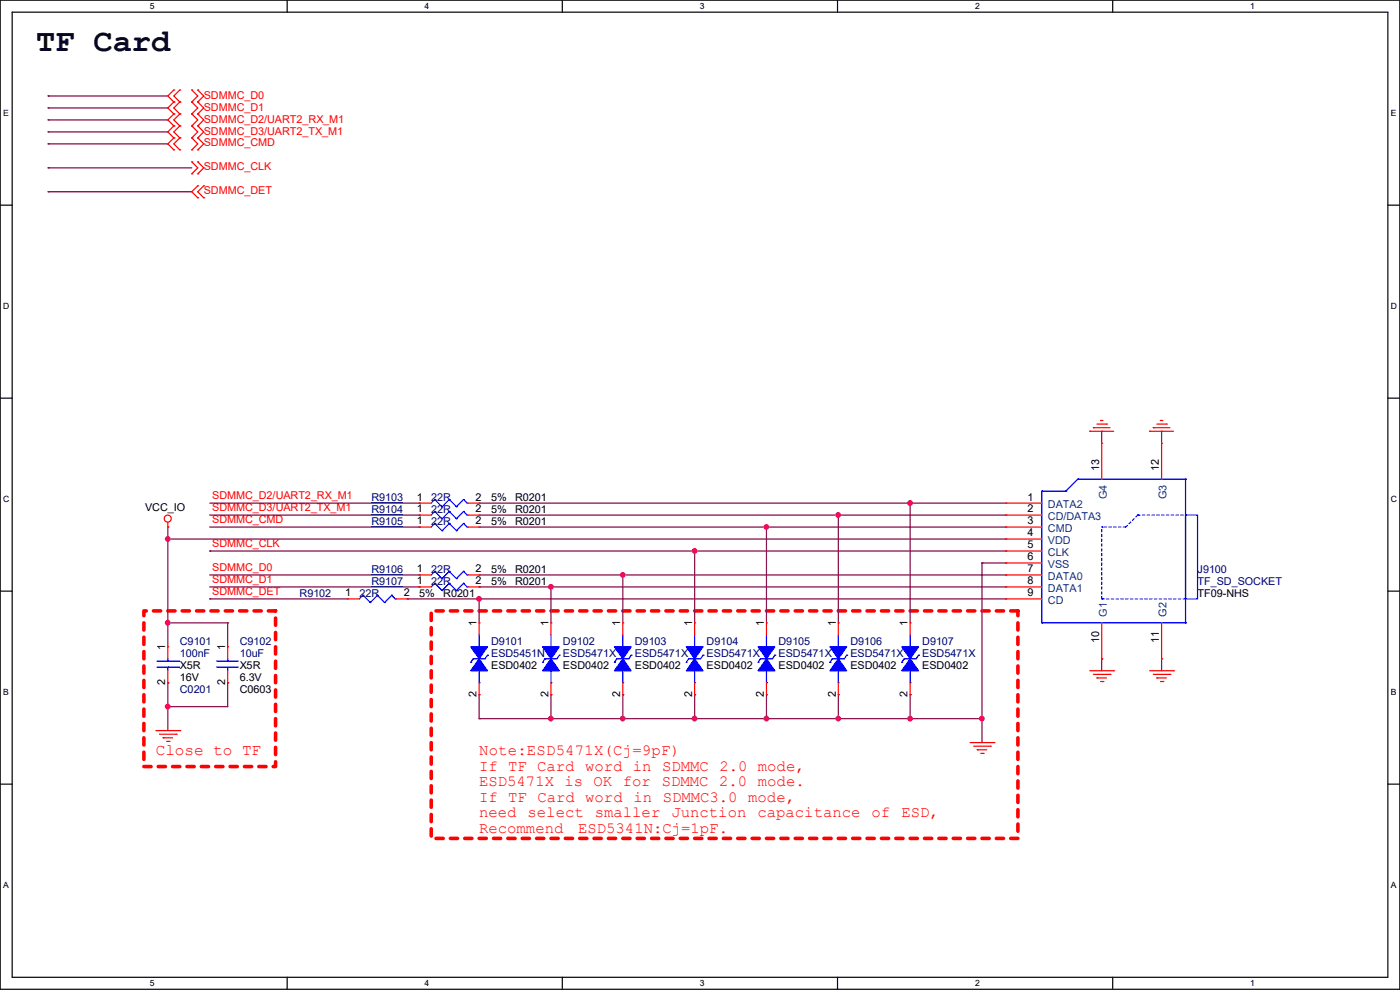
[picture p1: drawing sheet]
<svg xmlns="http://www.w3.org/2000/svg" width="297mm" height="210mm" viewBox="0 0 297 210" stroke-linecap="round" stroke-linejoin="round" font-family="sans-serif">
<path d="M0 0h297v209.8h-297zM2.6 2.6h291.8v204.7h-291.8z" fill="none" stroke="#000" stroke-width=".25"/>
<g fill="#fff">
<path d="M31.7 .3h1v2h-1z"/>
<path d="M31.7 207.6h1v1.9h-1z"/>
</g>
<path d="M60.9 0v2.6M60.9 207.3v2.5" fill="none" stroke="#000" stroke-width=".25"/>
<g fill="#fff">
<path d="M90.1 .3h1v2h-1z"/>
<path d="M90.1 207.6h1v1.9h-1z"/>
</g>
<path d="M119.3 0v2.6M119.3 207.3v2.5" fill="none" stroke="#000" stroke-width=".25"/>
<g fill="#fff">
<path d="M148.5 .3h.9v2h-.9z"/>
<path d="M148.5 207.6h.9v1.9h-.9z"/>
</g>
<path d="M177.7 0v2.6M177.7 207.3v2.5" fill="none" stroke="#000" stroke-width=".25"/>
<g fill="#fff">
<path d="M206.8 .3h1v2h-1z"/>
<path d="M206.8 207.6h1v1.9h-1z"/>
</g>
<path d="M236.1 0v2.6M236.1 207.3v2.5" fill="none" stroke="#000" stroke-width=".25"/>
<g fill="#fff">
<path d="M265.2 .3h1v2h-1z"/>
<path d="M265.2 207.6h1v1.9h-1z"/>
<path d="M.7 23h1.2v2h-1.2z"/>
<path d="M295.1 23h1.1v2h-1.1z"/>
<path d="M.7 64h1.2v2h-1.2z"/>
<path d="M295.1 64h1.2v2h-1.2z"/>
</g>
<path d="M0 43.5h2.6M294.4 43.5h2.6" fill="none" stroke="#000" stroke-width=".25"/>
<g fill="#fff">
<path d="M.7 104.9h1.2v2h-1.2z"/>
<path d="M295.1 104.9h1.2v2h-1.2z"/>
</g>
<path d="M0 84.5h2.6M294.4 84.5h2.6" fill="none" stroke="#000" stroke-width=".25"/>
<g fill="#fff">
<path d="M.7 145.8h1.2v2h-1.2z"/>
<path d="M295.1 145.8h1.1v2h-1.1z"/>
</g>
<path d="M0 125.4h2.6M294.4 125.4h2.6" fill="none" stroke="#000" stroke-width=".25"/>
<g fill="#fff">
<path d="M.7 186.8h1.2v2h-1.2z"/>
<path d="M295.1 186.8h1.1v2h-1.1z"/>
</g>
<path d="M0 166.3h2.6M294.4 166.3h2.6" fill="none" stroke="#000" stroke-width=".25"/>
<path d="M30.5 129.6h28v33h-28zM91.5 129.6h124.4v48.2h-124.4z" fill="none" stroke="#f00" stroke-width=".76" stroke-dasharray="1.5 1.5"/>
<g fill="none" stroke="#800040" stroke-width=".25">
<path d="M10.2 35.6h.1M10.2 20.4h.1M10.2 22.9h.1M10.2 25.4h.1M10.2 28h.1M10.2 30.5h.1M10.2 35.6h30.5M10.2 20.4h25.4M10.2 22.9h25.4M10.2 25.4h25.4M10.2 28h25.4M10.2 30.5h25.4"/>
<path d="M10.2 40.7h.1M10.2 40.7h30.5M233.7 91.5h.1M233.7 91.5v2.5M246.4 91.5h.1M246.4 91.5v2.5M35.6 114.3h.1M35.6 111.8h.1M35.6 114.3h177.8M35.6 111.8v25.4M44.5 116.9h.1M44.5 111.8h44.4"/>
<path d="M44.5 116.9h168.9M44.5 109.3h44.4M44.5 106.7h44.4M88.9 111.8h.1M88.9 109.3h.1M88.9 106.7h.1M101.6 111.8h111.8M101.6 109.3h111.8M101.6 106.7h111.8M147.4 116.9h.1M147.4 116.9v15.2M162.6 111.8h.1"/>
<path d="M162.6 111.8v20.3M177.8 109.3h.1M177.8 109.3v22.8M193.1 106.7h.1M193.1 106.7v25.4M208.3 119.4h.1M208.3 119.4v38.1M208.3 119.4h5.1M35.6 132.1h.1M35.6 132.1h12.7M44.5 127h.1M44.5 124.5h44.4"/>
<path d="M44.5 127h29.2M44.5 122h44.4M48.3 132.1h.1M48.3 132.1v5.1M86.4 127h.1M86.4 127h127M88.9 124.5h.1M88.9 122h.1M101.6 127h.1M101.6 124.5h.1M101.6 124.5h111.8M101.6 127v5.1"/>
<path d="M101.6 122h111.8M116.9 124.5h.1M116.9 124.5v7.6M132.1 122h.1M132.1 122v10.1M233.7 139.7h.1M233.7 139.7v2.6M246.4 139.7h.1M246.4 139.7v2.6M35.6 149.9h.1M35.6 144.8h.1M35.6 144.8v10.2"/>
<path d="M48.3 144.8h.1M48.3 144.8v5.1h-12.7M101.6 152.4h.1M101.6 147.4h.1M101.6 152.4h106.7M101.6 147.4v5M116.9 152.4h.1M116.9 147.4h.1M116.9 147.4v5M132.1 152.4h.1M132.1 147.4h.1M132.1 147.4v5"/>
<path d="M147.4 152.4h.1M147.4 147.4h.1M147.4 147.4v5M162.6 152.4h.1M162.6 147.4h.1M162.6 147.4v5M177.8 147.4h.1M177.8 152.4h.1M177.8 147.4v5M193.1 147.4h.1M193.1 152.4h.1M193.1 147.4v5"/>
<path d="M208.3 152.4h.1"/>
</g>
<g fill="#f0f" stroke="#f0f" stroke-width=".25">
<circle cx="35.6" cy="114.3" r=".49"/>
<circle cx="162.6" cy="152.4" r=".49"/>
<circle cx="147.3" cy="152.4" r=".49"/>
<circle cx="193.1" cy="152.4" r=".49"/>
<circle cx="177.8" cy="152.4" r=".49"/>
<circle cx="116.9" cy="124.5" r=".49"/>
<circle cx="116.9" cy="152.4" r=".49"/>
<circle cx="132.1" cy="152.4" r=".49"/>
<circle cx="35.6" cy="149.9" r=".49"/>
<circle cx="35.6" cy="132.1" r=".49"/>
<circle cx="208.3" cy="152.4" r=".49"/>
<circle cx="147.3" cy="116.9" r=".49"/>
<circle cx="132.1" cy="121.9" r=".49"/>
<circle cx="101.6" cy="127" r=".49"/>
<circle cx="193.1" cy="106.7" r=".49"/>
<circle cx="177.8" cy="109.2" r=".49"/>
<circle cx="162.6" cy="111.8" r=".49"/>
</g>
<g fill="none" stroke="#f00" stroke-width=".25">
<path d="M36.9 19.1h.1M36.9 19.1l-1.3 1.3 1.3 1.2M38.1 19.1h.1M38.1 19.1l-1.2 1.3 1.2 1.2M40.7 19.1h.1M40.7 19.1l1.3 1.3-1.3 1.2M42 19.1h.1M42 19.1l1.2 1.3-1.2 1.2M36.9 21.6h.1M36.9 24.2h.1M36.9 26.7h.1M36.9 29.3h.1"/>
<path d="M36.9 31.8h.1M36.9 26.7l-1.3 1.3 1.3 1.3M36.9 21.6l-1.3 1.3 1.3 1.3M36.9 29.3l-1.3 1.2 1.3 1.3M36.9 24.2l-1.3 1.2 1.3 1.3M38.1 21.6h.1M38.1 24.2h.1M38.1 26.7h.1M38.1 29.3h.1M38.1 31.8h.1M38.1 29.3l-1.2 1.2 1.2 1.3M38.1 24.2l-1.2 1.2 1.2 1.3"/>
<path d="M38.1 21.6l-1.2 1.3 1.2 1.3M38.1 26.7l-1.2 1.3 1.2 1.3M40.7 36.9h.1M40.7 34.3h.1M40.7 21.6h.1M40.7 24.2h.1M40.7 26.7h.1M40.7 29.3h.1M40.7 31.8h.1M40.7 34.3l1.3 1.3-1.3 1.3M40.7 24.2l1.3 1.2-1.3 1.3M40.7 26.7l1.3 1.3-1.3 1.3"/>
<path d="M40.7 21.6l1.3 1.3-1.3 1.3M40.7 29.3l1.3 1.2-1.3 1.3M42 36.9h.1M42 34.3h.1M42 21.6h.1M42 24.2h.1M42 26.7h.1M42 29.3h.1M42 31.8h.1M42 39.4h.1M42 34.3l1.2 1.3-1.2 1.3M42 26.7l1.2 1.3-1.2 1.3"/>
<path d="M42 29.3l1.2 1.2-1.2 1.3M42 21.6l1.2 1.3-1.2 1.3M42 24.2l1.2 1.2-1.2 1.3M42 39.4l-1.3 1.3 1.3 1.3M43.2 39.4h.1M43.2 39.4l-1.2 1.3 1.2 1.3M42 42h.1M43.2 42h.1M231.2 91.5h.1M231.2 91.5h5.1M231.9 90.7h.1M231.9 90.7h3.6"/>
<path d="M232.7 90h2M233.5 89.2h.1M233.5 89.2h.5M233.7 94h.1M233.7 94v7.6M234.7 90h.1M243.9 91.5h.1M243.9 91.5h5.1M244.6 90.7h.1M244.6 90.7h3.6M245.4 90h2M246.2 89.2h.1"/>
<path d="M246.2 89.2h.5M246.4 94h.1M246.4 94v7.6M247.4 90h.1M35.6 111.8h.1M35.6 110.8v1M88.9 109.3h.1M88.9 111.8h.1M88.9 106.7h.1M88.9 109.3h2.6M88.9 111.8h2.6M88.9 106.7h2.6"/>
<path d="M99.1 109.3h2.5M99.1 111.8h2.5M99.1 106.7h2.5M101.6 109.3h.1M101.6 111.8h.1M101.6 106.7h.1M213.4 109.3h.1M213.4 111.8h.1M213.4 114.3h.1M213.4 116.9h.1M213.4 119.4h.1M213.4 106.7h.1"/>
<path d="M213.4 109.3h7.6M213.4 111.8h7.6M213.4 114.3h7.6M213.4 116.9h7.6M213.4 119.4h7.6M213.4 106.7h7.6M35.6 137.2h.1M35.6 137.2v2.5M48.3 137.2h.1M48.3 137.2v2.5M73.7 127h.1M73.7 127h2.5"/>
<path d="M83.9 127h2.5M86.4 127h.1M88.9 122h.1M88.9 124.5h.1M88.9 122h2.6M88.9 124.5h2.6M99.1 122h2.5M99.1 124.5h2.5M101.6 122h.1M101.6 124.5h.1M101.6 132.1h.1M101.6 132.1v2.6"/>
<path d="M116.9 132.1h.1M116.9 132.1v2.6M132.1 132.1h.1M132.1 132.1v2.6M147.4 132.1h.1M147.4 132.1v2.6M162.6 132.1h.1M162.6 132.1v2.6M177.8 132.1h.1M177.8 132.1v2.6M193.1 132.1h.1M193.1 132.1v2.6"/>
<path d="M213.4 122h.1M213.4 124.5h.1M213.4 127h.1M213.4 122h7.6M213.4 124.5h7.6M213.4 127h7.6M233.7 139.7h.1M233.7 132.1v7.6M246.4 139.7h.1M246.4 132.1v7.6M33.1 155h5M33.8 155.7h3.6"/>
<path d="M34.6 156.5h.1M34.6 156.5h2M35.3 157.3h.6M35.6 144.8h.1M35.6 142.3v2.5M35.9 157.3h.1M37.4 155.7h.1M38.1 155h.1M48.3 144.8h.1M48.3 142.3v2.5M101.6 147.4h.1M101.6 144.8v2.6"/>
<path d="M116.9 147.4h.1M116.9 144.8v2.6M132.1 147.4h.1M132.1 144.8v2.6M147.4 147.4h.1M147.4 144.8v2.6M162.6 147.4h.1M162.6 144.8v2.6M177.8 147.4h.1M177.8 144.8v2.6M193.1 147.4h.1M193.1 144.8v2.6"/>
<path d="M205.8 157.5h5.1M206.5 158.3h3.6M207.3 159h.1M207.3 159h2M208.1 159.8h.5M208.6 159.8h.1M210.1 158.3h.1M210.9 157.5h.1M231.2 142.3h5.1M231.9 143h3.6M232.7 143.8h.1M232.7 143.8h2"/>
<path d="M233.5 144.6h.5M234 144.6h.1M235.5 143h.1M236.3 142.3h.1M243.9 142.3h5.1M244.6 143h3.6M245.4 143.8h.1M245.4 143.8h2M246.2 144.6h.5M246.7 144.6h.1M248.2 143h.1M249 142.3h.1"/>
<circle cx="35.6" cy="110" r=".74"/>
</g>
<g fill="none" stroke="#00f" stroke-width=".25">
<path d="M92.2 108.5h.1M92.2 111h.1M92.2 106h.1M92.2 108.5l-.7 .8M92.2 108.5l1.6 1.5M92.2 111l-.7 .8M92.2 111l1.6 1.6M92.2 106l-.7 .7M92.2 106l1.6 1.5M93.8 110h.1M93.8 112.6h.1M93.8 107.5h.1"/>
<path d="M95.3 108.5h.1M95.3 111h.1M95.3 106h.1M95.3 108.5l-1.5 1.5M95.3 108.5l1.5 1.5M95.3 111l-1.5 1.6M95.3 111l1.5 1.6M95.3 106l-1.5 1.5M95.3 106l1.5 1.5M96.8 110h.1M96.8 112.6h.1M96.8 107.5h.1"/>
<path d="M98.3 108.5h.1M98.3 111h.1M98.3 106h.1M98.3 108.5l-1.5 1.5M98.3 108.5l.8 .8M98.3 111l-1.5 1.6M98.3 111l.8 .8M98.3 106l-1.5 1.5M98.3 106l.8 .7M99.1 109.3h.1M99.1 111.8h.1M99.1 106.7h.1"/>
<path d="M221 104.2h.1M221 104.2v27.9M221 104.2h5.1M226.1 104.2h.1M228.6 101.6h.1M228.6 101.6h22.9M228.6 101.6l-2.5 2.6M251.5 109.3h2.5v17.7h-2.5zM251.5 101.6h.1M251.5 101.6v30.5M35.6 139.7v.6M48.3 139.7v.6"/>
<path d="M77 126.3h.1M77 126.3l-.8 .7M77 126.3l1.5 1.5M78.5 127.8h.1M80.1 126.3h.1M80.1 126.3l-1.6 1.5M80.1 126.3l1.5 1.5M81.6 127.8h.1M83.1 126.3h.1M83.1 126.3l-1.5 1.5M83.1 126.3l.8 .7M83.9 127h.1"/>
<path d="M92.2 121.2h.1M92.2 123.7h.1M92.2 121.2l-.7 .8M92.2 121.2l1.6 1.5M92.2 123.7l-.7 .8M92.2 123.7l1.6 1.6M93.8 122.7h.1M93.8 125.3h.1M95.3 121.2h.1M95.3 123.7h.1M95.3 121.2l-1.5 1.5M95.3 121.2l1.5 1.5"/>
<path d="M95.3 123.7l-1.5 1.6M95.3 123.7l1.5 1.6M96.8 122.7h.1M96.8 125.3h.1M98.3 121.2h.1M98.3 123.7h.1M98.3 121.2l-1.5 1.5M98.3 121.2l.8 .8M98.3 123.7l-1.5 1.6M98.3 123.7l.8 .8M99.1 122h.1M99.1 124.5h.1"/>
<path d="M100.4 139.7h.1M100.4 139.7l-.5 .8M101.6 137.2h.1M101.6 134.7v2.5M103.4 139h.1M103.4 139l-.5 .7h-2.5M115.6 139.7h.1M115.6 139.7l-.5 .8M116.9 137.2h.1M116.9 134.7v2.5M118.7 139h.1M118.7 139l-.5 .7h-2.6"/>
<path d="M130.9 139.7h.1M130.9 139.7l-.6 .8M132.1 137.2h.1M132.1 134.7v2.5M133.9 139h.1M133.9 139l-.5 .7h-2.5M146.1 139.7h.1M146.1 139.7l-.5 .8M147.4 137.2h.1M147.4 134.7v2.5M149.1 139h.1M149.1 139l-.5 .7h-2.5"/>
<path d="M161.3 139.7h.1M161.3 139.7l-.5 .8M162.6 137.2h.1M162.6 134.7v2.5M164.4 139h.1M164.4 139l-.5 .7h-2.6M176.6 139.7h.1M176.6 139.7l-.5 .8M177.8 137.2h.1M177.8 134.7v2.5M179.6 139h.1M179.6 139l-.5 .7h-2.5"/>
<path d="M191.8 139.7h.1M191.8 139.7l-.5 .8M193.1 137.2h.1M193.1 134.7v2.5M194.9 139h.1M194.9 139l-.5 .7h-2.6M221 132.1h.1M221 132.1h30.5M251.5 132.1h.1M33.3 141.5h4.6M33.3 140.3h4.6M35.6 140.3h.1"/>
<path d="M35.6 141.5h.1M35.6 141.5v.8M37.9 141.5h.1M37.9 140.3h.1M46 141.5h.1M46 140.3h.1M46 141.5h4.6M46 140.3h4.6M48.3 140.3h.1M48.3 141.5h.1M48.3 141.5v.8M99.9 140.5h.1"/>
<path d="M101.6 144.8h.1M101.6 142.3v2.5M115.1 140.5h.1M116.9 144.8h.1M116.9 142.3v2.5M130.3 140.5h.1M132.1 144.8h.1M132.1 142.3v2.5M145.6 140.5h.1M147.4 144.8h.1M147.4 142.3v2.5M160.8 140.5h.1"/>
<path d="M162.6 144.8h.1M162.6 142.3v2.5M176.1 140.5h.1M177.8 144.8h.1M177.8 142.3v2.5M191.3 140.5h.1M193.1 144.8h.1M193.1 142.3v2.5"/>
</g>
<path d="M78.8 109.1h6.7M78.8 111.7h6.7M78.8 106.6h6.7M78.8 121.8h6.7M78.8 124.4h6.7" fill="none" stroke="#000080" stroke-width=".21"/>
<g fill="#00f" stroke="#00f" stroke-width=".25">
<path d="M191.3 137.2h3.6l-1.8 2.5z" fill-rule="evenodd"/>
<path d="M193.1 139.7l1.8 2.6h-3.6z" fill-rule="evenodd"/>
<path d="M176.1 137.2h3.5l-1.8 2.5z" fill-rule="evenodd"/>
<path d="M177.8 139.7l1.8 2.6h-3.5z" fill-rule="evenodd"/>
<path d="M130.3 137.2h3.6l-1.8 2.5z" fill-rule="evenodd"/>
<path d="M132.1 139.7l1.8 2.6h-3.6z" fill-rule="evenodd"/>
<path d="M115.1 137.2h3.6l-1.8 2.5z" fill-rule="evenodd"/>
<path d="M116.9 139.7l1.8 2.6h-3.6z" fill-rule="evenodd"/>
<path d="M145.6 137.2h3.5l-1.7 2.5z" fill-rule="evenodd"/>
<path d="M147.4 139.7l1.7 2.6h-3.5z" fill-rule="evenodd"/>
<path d="M99.9 137.2h3.5l-1.8 2.5z" fill-rule="evenodd"/>
<path d="M101.6 139.7l1.8 2.6h-3.5z" fill-rule="evenodd"/>
<path d="M160.8 137.2h3.6l-1.8 2.5z" fill-rule="evenodd"/>
<path d="M162.6 139.7l1.8 2.6h-3.6z" fill-rule="evenodd"/>
</g>
<path d="M233.7 111.8h.1M238.8 111.8l2.5-2.5M238.8 111.8h-5.1M241.3 109.3h.1M241.3 109.3h10.2M251.5 109.3h.1M233.7 127h.1M233.7 127v-15.2M251.5 127h-17.8" fill="none" stroke="#00f" stroke-width=".25" stroke-dasharray=".5 .5"/>
<text font-size="6.8" x="7.7" y="10.8">TF Card</text>
<text font-size="3.4" fill="#f00" x="33.1" y="160.2">Close to TF</text>
<g font-size="3.3" fill="#f00">
<text x="101.6" y="160.1">Note:ESD5471X(Cj=9pF)</text>
<text x="101.6" y="163.4">If TF Card word in SDMMC 2.0 mode,</text>
<text x="101.6" y="166.8">ESD5471X is OK for SDMMC 2.0 mode.</text>
<text x="101.6" y="170.1">If TF Card word in SDMMC3.0 mode,</text>
<text x="101.6" y="173.4">need</text>
<text x="111.9" y="173.4">select</text>
<text x="126.2" y="173.4">smaller</text>
<text x="142.4" y="173.4">Junction</text>
<text x="160.7" y="173.4">capacitance</text>
<text x="184.9" y="173.4">of</text>
<text x="191.2" y="173.4">ESD,</text>
<text x="101.6" y="176.7">Recommend</text>
<text x="122.6" y="176.7">ESD5341N:Cj=1pF.</text>
</g>
<g font-size="2.3" fill="#f00">
<text x="43.2" y="20.9">SDMMC_D0</text>
<text x="43.2" y="23.5">SDMMC_D1</text>
<text x="43.2" y="26">SDMMC_D2/UART2_RX_M1</text>
<text x="43.2" y="28.5">SDMMC_D3/UART2_TX_M1</text>
<text x="43.2" y="31.1">SDMMC_CMD</text>
<text x="43.2" y="36.2">SDMMC_CLK</text>
<text x="43.2" y="41.2">SDMMC_DET</text>
<text x="45" y="105.8">SDMMC_D2/UART2_RX_M1</text>
<text x="45" y="110.9">SDMMC_CMD</text>
<text x="45" y="108.3">SDMMC_D3/UART2_TX_M1</text>
<text x="45" y="116">SDMMC_CLK</text>
<text x="45" y="123.6">SDMMC_D1</text>
<text x="45" y="121">SDMMC_D0</text>
<text x="45" y="126.1">SDMMC_DET</text>
</g>
<g font-size="2.3">
<text x="233.2" y="99.9" transform="rotate(-90 233.2 99.9)">13</text>
<text x="245.9" y="99.9" transform="rotate(-90 245.9 99.9)">12</text>
<text x="88.4" y="106.2">1</text>
<text x="100.9" y="106.2">2</text>
<text x="104.2" y="106.3">5%</text>
<text x="109.3" y="106.3">R0201</text>
<text x="218" y="106.2">1</text>
<text x="30.8" y="108.3">VCC_IO</text>
<text x="88.4" y="108.7">1</text>
<text x="88.4" y="111.3">1</text>
<text x="100.9" y="108.7">2</text>
<text x="100.9" y="111.3">2</text>
<text x="104.2" y="108.8">5%</text>
<text x="104.2" y="111.3">5%</text>
<text x="109.3" y="108.8">R0201</text>
<text x="109.3" y="111.3">R0201</text>
<text x="218" y="108.7">2</text>
<text x="218" y="111.3">3</text>
<text x="218" y="113.8">4</text>
<text x="218" y="116.3">5</text>
<text x="218" y="118.9">6</text>
<text x="88.4" y="121.4">1</text>
<text x="88.4" y="124">1</text>
<text x="100.9" y="121.4">2</text>
<text x="100.9" y="124">2</text>
<text x="104.2" y="121.5">5%</text>
<text x="104.2" y="124">5%</text>
<text x="109.3" y="121.5">R0201</text>
<text x="109.3" y="124">R0201</text>
<text x="218" y="121.4">7</text>
<text x="218" y="124">8</text>
<text x="73.2" y="126.5">1</text>
<text x="85.6" y="126.5">2</text>
<text x="88.9" y="126.6">5%</text>
<text x="94" y="126.6">R0201</text>
<text x="218" y="126.5">9</text>
<text x="254.1" y="126.6">TF09-NHS</text>
<text x="35.1" y="138" transform="rotate(-90 35.1 138)">1</text>
<text x="47.8" y="138" transform="rotate(-90 47.8 138)">1</text>
<text x="101.1" y="132.9" transform="rotate(-90 101.1 132.9)">1</text>
<text x="116.3" y="132.9" transform="rotate(-90 116.3 132.9)">1</text>
<text x="131.6" y="132.9" transform="rotate(-90 131.6 132.9)">1</text>
<text x="146.8" y="132.9" transform="rotate(-90 146.8 132.9)">1</text>
<text x="162.1" y="132.9" transform="rotate(-90 162.1 132.9)">1</text>
<text x="177.3" y="132.9" transform="rotate(-90 177.3 132.9)">1</text>
<text x="192.5" y="132.9" transform="rotate(-90 192.5 132.9)">1</text>
<text x="233.2" y="136.4" transform="rotate(-90 233.2 136.4)">10</text>
<text x="245.9" y="136.4" transform="rotate(-90 245.9 136.4)">11</text>
<text x="38.1" y="141.8">X5R</text>
<text x="50.8" y="141.8">X5R</text>
<text x="104.2" y="141.8">ESD0402</text>
<text x="119.4" y="141.8">ESD0402</text>
<text x="134.7" y="141.8">ESD0402</text>
<text x="149.9" y="141.8">ESD0402</text>
<text x="165.2" y="141.8">ESD0402</text>
<text x="180.4" y="141.8">ESD0402</text>
<text x="195.6" y="141.8">ESD0402</text>
<text x="35.1" y="145.3" transform="rotate(-90 35.1 145.3)">2</text>
<text x="38.1" y="144.4">16V</text>
<text x="47.8" y="145.3" transform="rotate(-90 47.8 145.3)">2</text>
<text x="50.8" y="146.9">C0603</text>
<text x="50.8" y="144.4">6.3V</text>
<text x="101.1" y="147.9" transform="rotate(-90 101.1 147.9)">2</text>
<text x="116.3" y="147.9" transform="rotate(-90 116.3 147.9)">2</text>
<text x="131.6" y="147.9" transform="rotate(-90 131.6 147.9)">2</text>
<text x="146.8" y="147.9" transform="rotate(-90 146.8 147.9)">2</text>
<text x="162.1" y="147.9" transform="rotate(-90 162.1 147.9)">2</text>
<text x="177.3" y="147.9" transform="rotate(-90 177.3 147.9)">2</text>
<text x="192.5" y="147.9" transform="rotate(-90 192.5 147.9)">2</text>
</g>
<g font-size="2.3" fill="#000080">
<text x="78.8" y="106.3">R9103</text>
<text x="91.5" y="106.3">22R</text>
<text x="78.8" y="108.8">R9104</text>
<text x="78.8" y="111.3">R9105</text>
<text x="91.5" y="108.8">22R</text>
<text x="91.5" y="111.3">22R</text>
<text x="78.8" y="121.5">R9106</text>
<text x="78.8" y="124">R9107</text>
<text x="91.5" y="121.5">22R</text>
<text x="91.5" y="124">22R</text>
<text x="254.1" y="121.5">J9100</text>
<text x="254.1" y="124">TF_SD_SOCKET</text>
<text x="63.5" y="126.6">R9102</text>
<text x="76.2" y="126.6">22R</text>
<text x="38.1" y="136.7">C9101</text>
<text x="50.8" y="136.7">C9102</text>
<text x="104.2" y="136.7">D9101</text>
<text x="119.4" y="136.7">D9102</text>
<text x="134.7" y="136.7">D9103</text>
<text x="149.9" y="136.7">D9104</text>
<text x="165.2" y="136.7">D9105</text>
<text x="180.4" y="136.7">D9106</text>
<text x="195.6" y="136.7">D9107</text>
<text x="38.1" y="139.3">100nF</text>
<text x="50.8" y="139.3">10uF</text>
<text x="104.2" y="139.3">ESD5451N</text>
<text x="119.4" y="139.3">ESD5471X</text>
<text x="134.7" y="139.3">ESD5471X</text>
<text x="149.9" y="139.3">ESD5471X</text>
<text x="165.2" y="139.3">ESD5471X</text>
<text x="180.4" y="139.3">ESD5471X</text>
<text x="195.6" y="139.3">ESD5471X</text>
<text x="38.1" y="146.9">C0201</text>
</g>
<g font-size="2.3" fill="#004080">
<text x="222.3" y="107.8">DATA2</text>
<text x="234.8" y="106" transform="rotate(-90 234.8 106)">G4</text>
<text x="247.5" y="106" transform="rotate(-90 247.5 106)">G3</text>
<text x="222.3" y="110.3">CD/DATA3</text>
<text x="222.3" y="112.9">CMD</text>
<text x="222.3" y="115.4">VDD</text>
<text x="222.3" y="117.9">CLK</text>
<text x="222.3" y="120.5">VSS</text>
<text x="222.3" y="123">DATA0</text>
<text x="222.3" y="125.6">DATA1</text>
<text x="222.3" y="128.1">CD</text>
<text x="234.8" y="130.8" transform="rotate(-90 234.8 130.8)">G1</text>
<text x="247.5" y="130.8" transform="rotate(-90 247.5 130.8)">G2</text>
</g>
<g font-size="1.8">
<text x="31.8" y="1.9">5</text>
<text x="90.1" y="1.9">4</text>
<text x="148.5" y="1.9">3</text>
<text x="206.8" y="1.9">2</text>
<text x="265.2" y="1.9">1</text>
<text x=".7" y="24.6">E</text>
<text x="295.1" y="24.6">E</text>
<text x=".7" y="65.6">D</text>
<text x="295.1" y="65.6">D</text>
<text x=".7" y="106.5">C</text>
<text x="295.1" y="106.5">C</text>
<text x=".7" y="147.4">B</text>
<text x="295.1" y="147.4">B</text>
<text x=".7" y="188.4">A</text>
<text x="295.1" y="188.4">A</text>
<text x="31.8" y="209.2">5</text>
<text x="90.1" y="209.2">4</text>
<text x="148.5" y="209.2">3</text>
<text x="206.8" y="209.2">2</text>
<text x="265.2" y="209.2">1</text>
</g>
</svg>
